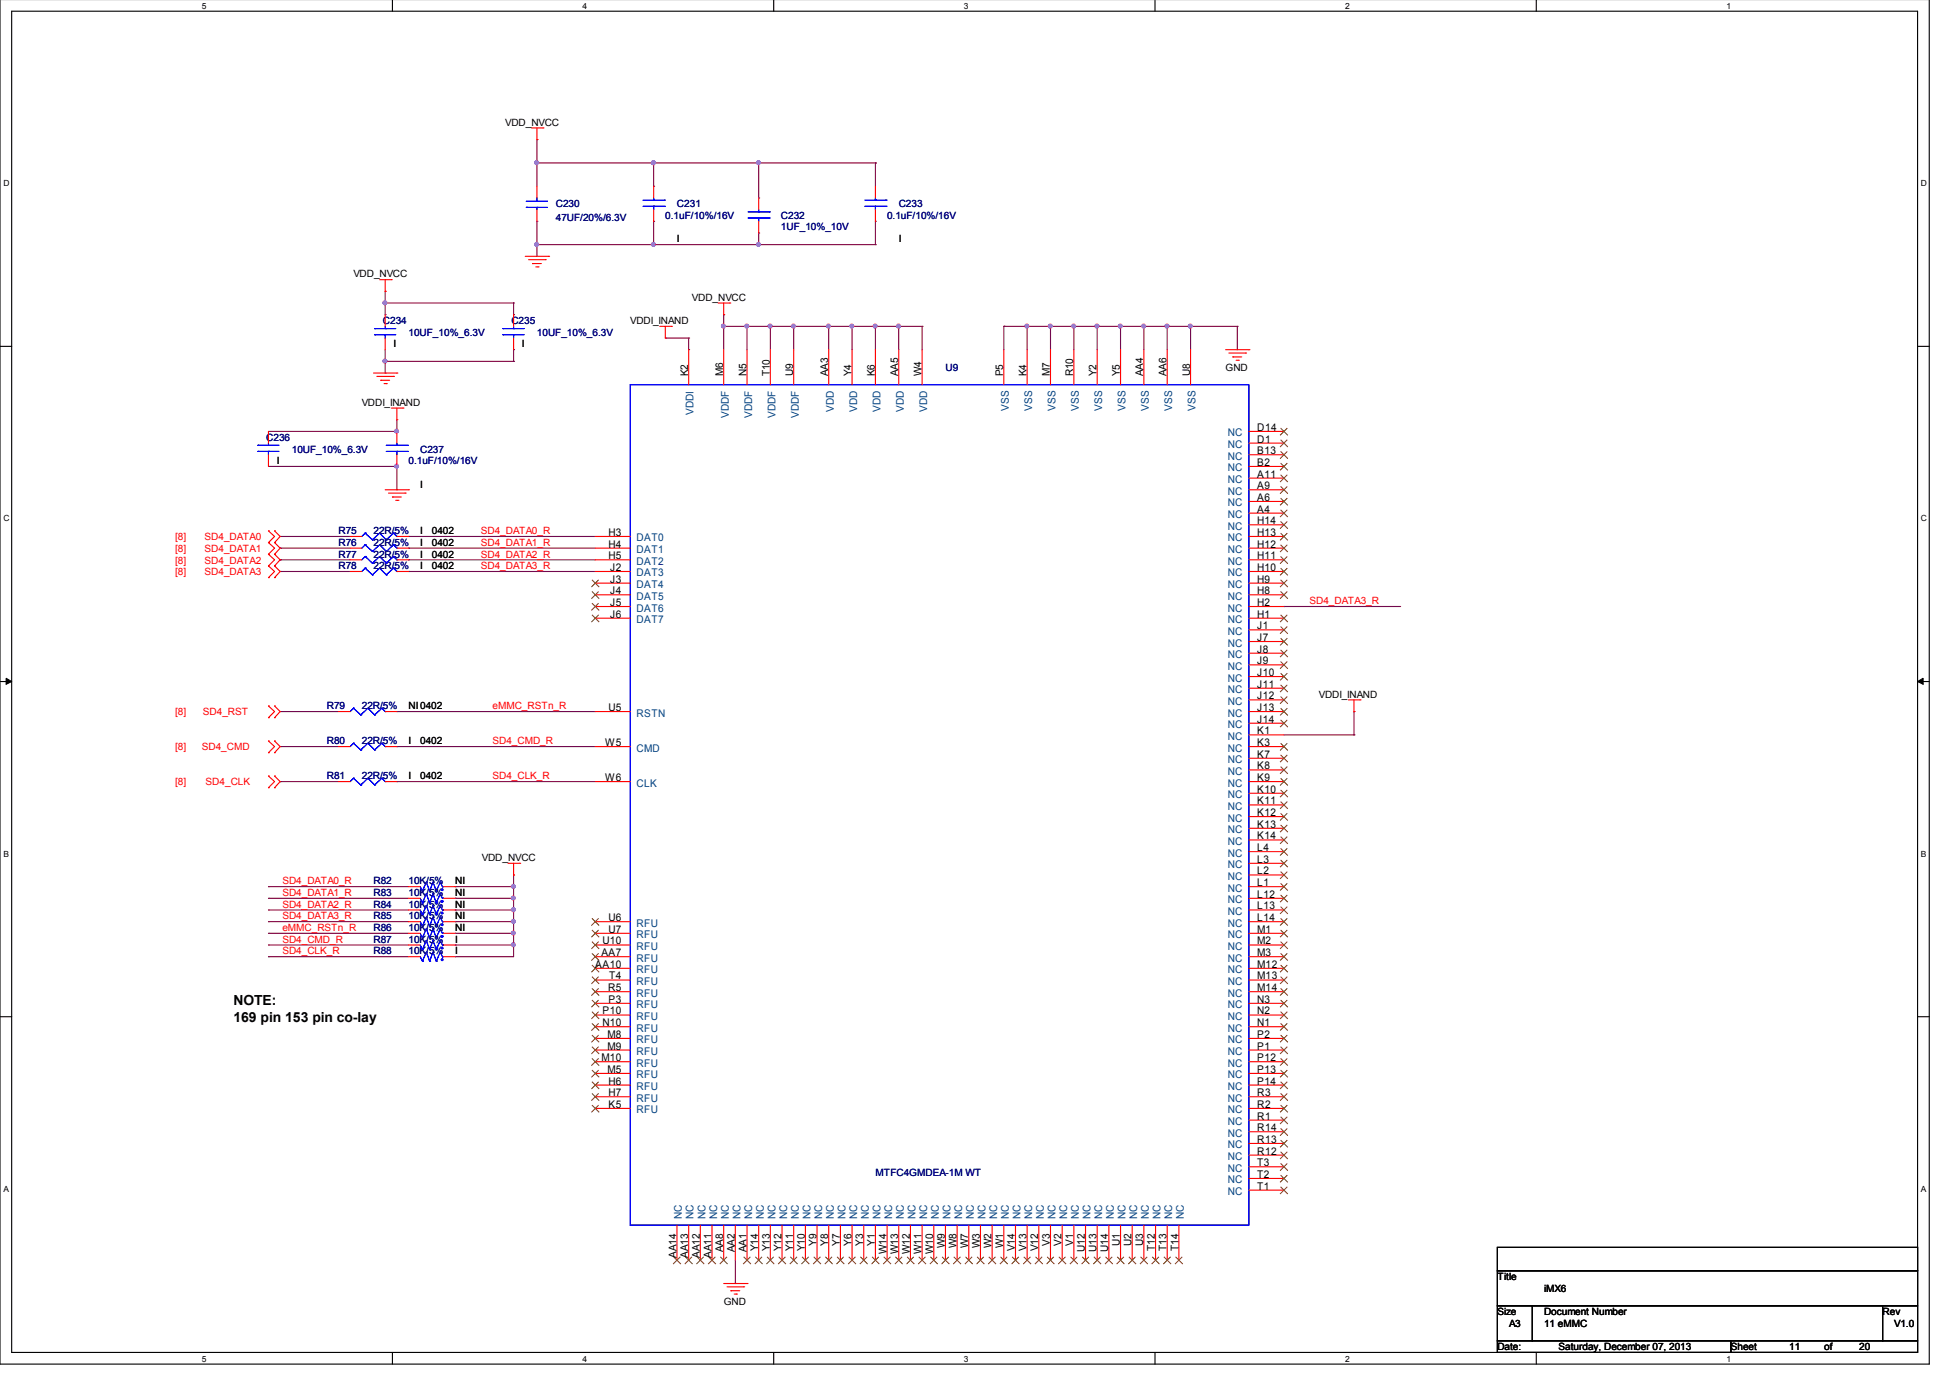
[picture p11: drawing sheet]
<svg xmlns="http://www.w3.org/2000/svg" width="297mm" height="210mm" viewBox="0 0 297 210" stroke-linecap="round" stroke-linejoin="round" font-family="sans-serif">
<path d="M0 -.1v207.9h293.9v-207.9M1.8 1.7h290.3v204.3h-290.3z" fill="none" stroke="#000" stroke-width=".17"/>
<g fill="#fff">
<path d="M30.7 .2h.6v1.3h-.6z"/>
<path d="M30.7 206.3h.6v1.3h-.6z"/>
</g>
<path d="M59.8 -.1v1.8M59.8 206v1.8" fill="none" stroke="#000" stroke-width=".17"/>
<g fill="#fff">
<path d="M88.7 .2h.6v1.3h-.6z"/>
<path d="M88.7 206.3h.6v1.3h-.6z"/>
</g>
<path d="M117.9 -.1v1.8M117.9 206v1.8" fill="none" stroke="#000" stroke-width=".17"/>
<g fill="#fff">
<path d="M146.8 .2h.6v1.3h-.6z"/>
<path d="M146.8 206.3h.6v1.3h-.6z"/>
</g>
<path d="M175.9 -.1v1.8M175.9 206v1.8" fill="none" stroke="#000" stroke-width=".17"/>
<g fill="#fff">
<path d="M204.9 .2h.6v1.3h-.6z"/>
<path d="M204.9 206.3h.6v1.3h-.6z"/>
</g>
<path d="M234 -.1v1.8M234 206v1.8" fill="none" stroke="#000" stroke-width=".17"/>
<g fill="#fff">
<path d="M263 .2h.6v1.3h-.6z"/>
<path d="M263 206.3h.6v1.3h-.6z"/>
<path d="M.5 27.2h.9v1.3h-.9z"/>
<path d="M292.6 27.2h.9v1.3h-.9z"/>
<path d="M.5 78.2h.9v1.4h-.9z"/>
<path d="M292.6 78.2h.9v1.4h-.9z"/>
</g>
<path d="M0 52.8h1.8M292.1 52.8h1.8" fill="none" stroke="#000" stroke-width=".17"/>
<g fill="#fff">
<path d="M.5 129.3h.8v1.4h-.8z"/>
<path d="M292.6 129.3h.8v1.4h-.8z"/>
</g>
<path d="M0 103.8h1.8M292.1 103.8h1.8" fill="none" stroke="#000" stroke-width=".17"/>
<path d="M.9 103.3l.9 .5-.9 .4zM292.1 103.8l.8-.5v.9z" fill="#000" stroke="#000" stroke-width=".15"/>
<g fill="#fff">
<path d="M.5 180.4h.7v1.3h-.7z"/>
<path d="M292.6 180.4h.7v1.3h-.7z"/>
</g>
<path d="M0 154.9h1.8M292.1 154.9h1.8M228.1 190h64v3.6h-64zM228.1 193.6h64v5.3h-64zM228.1 198.9h5.3v5.3h-5.3zM233.4 198.9h53.4v5.3h-53.4zM286.8 198.9h5.3v5.3h-5.3zM228.1 204.2h35.6v1.8h-35.6zM263.7 204.2h28.4v1.8h-28.4z" fill="none" stroke="#000" stroke-width=".17"/>
<g fill="none" stroke="#800040" stroke-width=".17">
<path d="M81.8 24.8h.1M81.8 37.3h.1M81.8 33.7h.1M81.8 21.3h.1M81.8 24.8h51.5M81.8 37.3h51.5M81.8 21.3v7.1M81.8 33.7v5.3M99.6 28.4h.1M99.6 33.7h.1M99.6 24.8v3.6M99.6 33.7v3.6"/>
<path d="M115.6 24.8h.1M115.6 30.2h.1M115.6 37.3h.1M115.6 35.5h.1M115.6 24.8v5.4M115.6 35.5v1.8M133.3 24.8h.1M133.3 37.3h.1M133.3 33.7h.1M133.3 24.8v3.6M133.3 33.7v3.6M58.7 44.4h.1"/>
<path d="M58.7 47.9h.1M58.7 55h.1M58.7 56.8h.1M58.7 44.4v3.5M58.7 53.3v3.5M58.7 46.2h19.5M58.7 55h19.5M78.2 46.2h.1M78.2 47.9h.1M78.2 55h.1M78.2 53.3h.1M78.2 46.2v1.7"/>
<path d="M78.2 53.3v1.7M101.3 51.5h3.6M104.9 51.5h.1M104.9 53.3h.1M104.9 51.5v1.8M110.2 47.9h.1M110.2 49.7h.1M110.2 47.9v5.4M110.2 49.7h30.3M113.8 49.7h.1M113.8 49.7v3.6M117.3 49.7h.1"/>
<path d="M117.3 49.7v3.6M120.9 49.7h.1M120.9 49.7v3.6M126.2 49.7h.1M126.2 49.7v3.6M129.8 49.7h.1M129.8 49.7v3.6M133.3 49.7h.1M133.3 49.7v3.6M136.9 49.7h.1M136.9 49.7v3.6M140.5 49.7h.1"/>
<path d="M140.5 49.7v3.6M152.9 49.7h.1M152.9 49.7h35.6M152.9 49.7v3.6M156.5 49.7h.1M156.5 49.7v3.6M160 49.7h.1M160 49.7v3.6M163.6 49.7h.1M163.6 49.7v3.6M167.1 49.7h.1M167.1 49.7v3.6"/>
<path d="M170.7 49.7h.1M170.7 49.7v3.6M174.2 49.7h.1M174.2 49.7v3.6M177.8 49.7h.1M177.8 49.7v3.6M181.4 49.7h.1M181.4 49.7v3.6M188.5 49.7h.1M188.5 49.7v3.6M40.9 65.7h19.6M40.9 71h19.6"/>
<path d="M60.5 65.7h.1M60.5 74.6h.1M60.5 71h.1M60.5 63.9v1.8M60.5 71v3.6M42.7 81.7h.1M42.7 83.5h.1M42.7 85.3h.1M42.7 87.1h.1M42.7 81.7h10.6M42.7 83.5h10.6M42.7 85.3h10.6"/>
<path d="M42.7 87.1h10.6M62.2 81.7h.1M62.2 83.5h.1M62.2 85.3h.1M62.2 87.1h.1M62.2 81.7h28.5M62.2 83.5h28.5M62.2 85.3h28.5M62.2 87.1h28.5M195.6 92.4h.1M195.6 92.4h17.8M42.7 113.7h.1"/>
<path d="M42.7 119.1h.1M42.7 108.4h.1M42.7 113.7h8.9M42.7 119.1h8.9M42.7 108.4h8.9M60.5 113.7h.1M60.5 119.1h.1M60.5 108.4h.1M60.5 113.7h30.2M60.5 119.1h30.2M60.5 108.4h30.2M195.6 111.9h10.6"/>
<path d="M206.2 111.9h.1M206.2 108.4h.1M206.2 108.4v3.5M40.9 135.1h.1M40.9 136.8h.1M40.9 138.6h.1M40.9 135.1h21.3M40.9 136.8h21.3M40.9 138.6h21.3M69.3 135.1h.1M69.3 136.8h.1M69.3 138.6h.1"/>
<path d="M69.3 135.1h8.9M69.3 136.8h8.9M69.3 138.6h8.9M78.2 135.1h.1M78.2 136.8h.1M78.2 138.6h.1M78.2 133.3h.1M78.2 133.3v12.4h-8.9M40.9 143.9h.1M40.9 145.7h.1M40.9 140.4h.1M40.9 142.2h.1"/>
<path d="M40.9 142.2h21.3M40.9 143.9h21.3M40.9 145.7h21.3M40.9 140.4h21.3M69.3 142.2h.1M69.3 143.9h.1M69.3 145.7h.1M69.3 140.4h.1M69.3 142.2h8.9M69.3 143.9h8.9M69.3 140.4h8.9M78.2 140.4h.1"/>
<path d="M78.2 143.9h.1M78.2 142.2h.1M112 195.5h.1M112 192v3.5"/>
</g>
<g fill="#f0f" stroke="#f0f" stroke-width=".17">
<circle cx="110.2" cy="49.7" r=".3"/>
<circle cx="113.8" cy="49.7" r=".3"/>
<circle cx="117.3" cy="49.7" r=".3"/>
<circle cx="120.9" cy="49.7" r=".3"/>
<circle cx="126.2" cy="49.7" r=".3"/>
<circle cx="133.3" cy="49.7" r=".3"/>
<circle cx="136.9" cy="49.7" r=".3"/>
<circle cx="156.4" cy="49.7" r=".3"/>
<circle cx="160" cy="49.7" r=".3"/>
<circle cx="163.5" cy="49.7" r=".3"/>
<circle cx="167.1" cy="49.7" r=".3"/>
<circle cx="170.6" cy="49.7" r=".3"/>
<circle cx="174.2" cy="49.7" r=".3"/>
<circle cx="181.3" cy="49.7" r=".3"/>
<circle cx="177.8" cy="49.7" r=".3"/>
<circle cx="129.8" cy="49.7" r=".3"/>
<circle cx="99.5" cy="24.8" r=".3"/>
<circle cx="99.5" cy="37.2" r=".3"/>
<circle cx="81.7" cy="37.2" r=".3"/>
<circle cx="81.7" cy="24.8" r=".3"/>
<circle cx="115.5" cy="24.8" r=".3"/>
<circle cx="115.5" cy="37.2" r=".3"/>
<circle cx="58.6" cy="46.1" r=".3"/>
<circle cx="58.6" cy="55" r=".3"/>
<circle cx="60.4" cy="65.7" r=".3"/>
<circle cx="60.4" cy="71" r=".3"/>
<circle cx="78.2" cy="142.1" r=".3"/>
<circle cx="78.2" cy="143.9" r=".3"/>
<circle cx="78.2" cy="135" r=".3"/>
<circle cx="78.2" cy="136.8" r=".3"/>
<circle cx="78.2" cy="140.3" r=".3"/>
<circle cx="78.2" cy="138.6" r=".3"/>
</g>
<g fill="none" stroke="#f00" stroke-width=".17">
<path d="M80.9 19.5h1.8M81.8 19.5v1.8M82.7 19.5h.1M80 39h3.6M80.5 39.6h2.6M81.8 21.3h.1M81.8 28.4v1.8M81.8 31.9v1.8M83.1 39.6h.1M83.6 39h.1M99.6 28.4v1.8M99.6 31.9v1.8"/>
<path d="M115.6 30.2v1.7M115.6 33.7v1.8M133.3 28.4v1.8M133.3 31.9v1.8M56.9 56.8h3.6M57.4 57.3h2.5M57.8 42.6h1.8M58 57.9h.1M58 57.9h1.4M58.5 58.4h.3M58.7 44.4h.1M58.7 42.6v1.8"/>
<path d="M58.7 47.9v1.8M58.7 51.5v1.8M58.8 58.4h.1M59.6 42.6h.1M59.9 57.3h.1M60.5 56.8h.1M78.2 47.9v1.8M78.2 51.5v1.8M81.1 40.1h.1M81.1 40.1h1.4M81.6 40.7h.4M82 40.7h.1"/>
<path d="M100.5 49.7h1.8M101.3 51.5h.1M101.3 49.7v1.8M102.3 49.7h.1M104.9 53.3v5.3M109.4 46.2h1.8M110.2 47.9h.1M110.2 46.2v1.7M110.2 53.3v5.3M111.2 46.2h.1M113.8 53.3v5.3M117.3 53.3v5.3"/>
<path d="M120.9 53.3v5.3M126.2 53.3v5.3M129.8 53.3v5.3M133.3 53.3v5.3M136.9 53.3v5.3M140.5 53.3v5.3M152.9 53.3v5.3M156.5 53.3v5.3M160 53.3v5.3M163.6 53.3v5.3M167.1 53.3v5.3M170.7 53.3v5.3"/>
<path d="M174.2 53.3v5.3M177.8 53.3v5.3M181.4 53.3v5.3M186.7 53.3h3.5M187.2 53.8h2.5M187.8 54.4h.1M187.8 54.4h1.3M188.3 54.9h.3M188.6 54.9h.1M189.7 53.8h.1M190.2 53.3h.1M40.9 65.7v1.8"/>
<path d="M40.9 69.3v1.7M58.7 74.6h3.5M59.2 75.1h2.5M59.6 62.2h1.8M59.8 75.7h.1M59.8 75.7h1.3M60.3 76.2h.3M60.5 63.9h.1M60.5 62.2v1.7M60.5 65.7v1.8M60.5 69.3v1.7M60.6 76.2h.1"/>
<path d="M61.4 62.2h.1M61.7 75.1h.1M62.2 74.6h.1M190.2 74.6h5.4M190.2 78.2h5.4M190.2 76.4h5.4M190.2 72.8h5.4M190.2 71h5.4M190.2 69.3h5.4M190.2 67.5h5.4M190.2 65.7h5.4M190.2 79.9h5.4"/>
<path d="M40.9 82.6h.1M40.9 80.9h.1M40.9 84.4h.1M40.9 86.2h.1M40.9 88h.1M40.9 80.9l.9 .8-.9 .9M40.9 82.6l.9 .9-.9 .9M40.9 84.4l.9 .9-.9 .9M40.9 86.2l.9 .9-.9 .9M41.8 80.9h.1M41.8 82.6h.1M41.8 84.4h.1"/>
<path d="M41.8 86.2h.1M41.8 88h.1M41.8 80.9l.9 .8-.9 .9M41.8 82.6l.9 .9-.9 .9M41.8 84.4l.9 .9-.9 .9M41.8 86.2l.9 .9-.9 .9M53.3 87.1h1.8M53.3 81.7h1.8M53.3 83.5h1.8M53.3 85.3h1.8M60.5 87.1h1.7M60.5 81.7h1.7"/>
<path d="M60.5 83.5h1.7M60.5 85.3h1.7M90.7 87.1h5.3M90.7 81.7h5.3M90.7 94.2h5.3M90.7 92.4h5.3M90.7 83.5h5.3M90.7 85.3h5.3M90.7 90.6h5.3M90.7 88.8h5.3M190.2 87.1h5.4M190.2 81.7h5.4"/>
<path d="M190.2 94.2h5.4M190.2 92.4h5.4M190.2 83.5h5.4M190.2 85.3h5.4M190.2 90.6h5.4M190.2 88.8h5.4M190.2 95.9h5.4M190.2 97.7h5.4M190.2 99.5h5.4M40.9 120h.1M40.9 118.2h.1M40.9 114.7h.1"/>
<path d="M40.9 112.9h.1M40.9 109.3h.1M40.9 107.5h.1M40.9 118.2l.9 .9-.9 .9M40.9 112.9l.9 .8-.9 1M40.9 107.5l.9 .9-.9 .9M41.8 118.2h.1M41.8 120h.1M41.8 112.9h.1M41.8 114.7h.1M41.8 107.5h.1M41.8 109.3h.1"/>
<path d="M41.8 118.2l.9 .9-.9 .9M41.8 112.9l.9 .8-.9 1M41.8 107.5l.9 .9-.9 .9M51.6 119.1h1.7M51.6 108.4h1.7M51.6 113.7h1.7M58.7 119.1h1.8M58.7 108.4h1.8M58.7 113.7h1.8M90.7 119.1h5.3M90.7 108.4h5.3M90.7 113.7h5.3"/>
<path d="M190.2 106.6h5.4M190.2 119.1h5.4M190.2 101.3h5.4M190.2 103.1h5.4M190.2 104.8h5.4M190.2 108.4h5.4M190.2 110.2h5.4M190.2 111.9h5.4M190.2 113.7h5.4M190.2 115.5h5.4M190.2 117.3h5.4M205.4 106.6h1.8"/>
<path d="M206.2 108.4h.1M206.2 106.6v1.8M207.2 106.6h.1M62.2 135.1h1.8M62.2 136.8h1.8M62.2 138.6h1.8M67.6 135.1h1.7M67.6 136.8h1.7M67.6 138.6h1.7M77.4 131.5h1.8M78.2 133.3h.1M78.2 131.5v1.8"/>
<path d="M79.2 131.5h.1M190.2 131.5h5.4M190.2 120.8h5.4M190.2 122.6h5.4M190.2 124.4h5.4M190.2 126.2h5.4M190.2 127.9h5.4M190.2 135.1h5.4M190.2 133.3h5.4M190.2 129.7h5.4M190.2 136.8h5.4M190.2 138.6h5.4"/>
<path d="M62.2 140.4h1.8M62.2 145.7h1.8M62.2 142.2h1.8M62.2 143.9h1.8M67.6 140.4h1.7M67.6 145.7h1.7M67.6 142.2h1.7M67.6 143.9h1.7M90.7 140.4h5.3M90.7 145.7h5.3M90.7 142.2h5.3M90.7 143.9h5.3"/>
<path d="M90.7 147.5h5.3M90.7 149.3h5.3M90.7 151.1h5.3M90.7 158.2h5.3M90.7 159.9h5.3M90.7 156.4h5.3M90.7 154.6h5.3M90.7 152.8h5.3M190.2 140.4h5.4M190.2 145.7h5.4M190.2 142.2h5.4M190.2 143.9h5.4"/>
<path d="M190.2 147.5h5.4M190.2 149.3h5.4M190.2 151.1h5.4M190.2 158.2h5.4M190.2 159.9h5.4M190.2 156.4h5.4M190.2 154.6h5.4M190.2 152.8h5.4M90.7 165.3h5.3M90.7 167.1h5.3M90.7 168.8h5.3M90.7 163.5h5.3"/>
<path d="M90.7 161.7h5.3M190.2 165.3h5.4M190.2 167.1h5.4M190.2 168.8h5.4M190.2 163.5h5.4M190.2 161.7h5.4M190.2 170.6h5.4M190.2 176h5.4M190.2 174.2h5.4M190.2 172.4h5.4M190.2 179.5h5.4M190.2 177.7h5.4"/>
<path d="M103.1 186.6v5.4M104.9 186.6v5.4M106.7 186.6v5.4M108.5 186.6v5.4M110.2 195.5h3.6M110.2 186.6v5.4M110.7 196h2.6M111.3 196.6h.1M111.3 196.6h1.4M111.8 197.1h.4M112 186.6v5.4M112.2 197.1h.1"/>
<path d="M113.3 196h.1M113.8 195.5h.1M113.8 186.6v5.4M115.6 186.6v5.4M117.3 186.6v5.4M119.1 186.6v5.4M120.9 186.6v5.4M122.7 186.6v5.4M124.5 186.6v5.4M126.2 186.6v5.4M128 186.6v5.4M129.8 186.6v5.4"/>
<path d="M131.6 186.6v5.4M133.3 186.6v5.4M135.1 186.6v5.4M136.9 186.6v5.4M138.7 186.6v5.4M140.5 186.6v5.4M142.2 186.6v5.4M144 186.6v5.4M145.8 186.6v5.4M147.6 186.6v5.4M149.4 186.6v5.4M151.1 186.6v5.4"/>
<path d="M152.9 186.6v5.4M154.7 186.6v5.4M156.5 186.6v5.4M158.2 186.6v5.4M160 186.6v5.4M161.8 186.6v5.4M163.6 186.6v5.4M165.4 186.6v5.4M167.1 186.6v5.4M168.9 186.6v5.4M170.7 186.6v5.4M172.5 186.6v5.4"/>
<path d="M174.2 186.6v5.4M176 186.6v5.4M177.8 186.6v5.4M179.6 186.6v5.4M190.2 181.3h5.4"/>
</g>
<g fill="none" stroke="#00f" stroke-width=".17">
<path d="M80.2 30.7h.1M80.2 31.6h.1M80.2 30.7h3.2M80.2 31.6h3.2M81.8 31.6h.1M81.8 30.7h.1M81.8 30.2v.5M81.8 31.6v.3M98 31.4h3.2M98 30.5h3.2M99.6 30.5h.1M99.6 31.4h.1"/>
<path d="M99.6 30.2v.3M99.6 31.4v.5M101.2 31.4h.1M101.2 30.5h.1M114 33.2h3.2M114 32.3h3.2M115.6 32.3h.1M115.6 33.2h.1M115.6 31.9v.4M115.6 33.2v.5M117.2 33.2h.1M117.2 32.3h.1"/>
<path d="M131.7 31.4h3.3M131.7 30.5h3.3M133.3 30.5h.1M133.3 31.4h.1M133.3 30.2v.3M133.3 31.4v.5M135 31.4h.1M135 30.5h.1M57.1 51h.1M57.1 50.1h.1M57.1 51h3.2M57.1 50.1h3.2"/>
<path d="M58.7 50.1h.1M58.7 51h.1M58.7 49.7v.4M58.7 51v.5M76.6 51h.1M76.6 50.1h.1M76.6 51h3.2M76.6 50.1h3.2M78.2 50.1h.1M78.2 51h.1M78.2 49.7v.4M78.2 51v.5"/>
<path d="M96 58.6h94.2v128h-94.2zM39.3 68.8h.1M39.3 67.8h.1M39.3 68.8h3.2M39.3 67.8h3.2M40.9 67.8h.1M40.9 68.8h.1M40.9 67.5v.3M40.9 68.8v.5M58.8 68.8h3.3M58.8 67.8h3.3M60.5 67.8h.1"/>
<path d="M60.5 68.8h.1M60.5 67.5v.3M60.5 68.8v.5M62.1 68.8h.1M62.1 67.8h.1M55.6 86.5h.1M55.6 81.2h.1M55.6 83h.1M55.6 84.8h.1M55.6 86.5l-.5 .6M55.6 86.5l1.1 1.1M55.6 81.2l-.5 .5"/>
<path d="M55.6 81.2l1.1 1M55.6 83l-.5 .5M55.6 83l1.1 1M55.6 84.8l-.5 .5M55.6 84.8l1.1 1M56.7 87.6h.1M56.7 82.2h.1M56.7 84h.1M56.7 85.8h.1M57.8 86.5h.1M57.8 81.2h.1M57.8 83h.1"/>
<path d="M57.8 84.8h.1M57.8 86.5l-1.1 1.1M57.8 86.5l1 1.1M57.8 81.2l-1.1 1M57.8 81.2l1 1M57.8 83l-1.1 1M57.8 83l1 1M57.8 84.8l-1.1 1M57.8 84.8l1 1M58.8 87.6h.1M58.8 82.2h.1M58.8 84h.1"/>
<path d="M58.8 85.8h.1M59.9 86.5h.1M59.9 81.2h.1M59.9 83h.1M59.9 84.8h.1M59.9 86.5l-1.1 1.1M59.9 86.5l.6 .6M59.9 81.2l-1.1 1M59.9 81.2l.6 .5M59.9 83l-1.1 1M59.9 83l.6 .5M59.9 84.8l-1.1 1"/>
<path d="M59.9 84.8l.6 .5M60.5 87.1h.1M60.5 81.7h.1M60.5 83.5h.1M60.5 85.3h.1M53.8 118.5h.1M53.8 113.2h.1M53.8 107.9h.1M53.8 118.5l-.5 .6M53.8 118.5l1.1 1.1M53.8 113.2l-.5 .5M53.8 113.2l1.1 1"/>
<path d="M53.8 107.9l-.5 .5M53.8 107.9l1.1 1M54.9 119.6h.1M54.9 114.2h.1M54.9 108.9h.1M56 118.5h.1M56 113.2h.1M56 107.9h.1M56 118.5l-1.1 1.1M56 118.5l1.1 1.1M56 113.2l-1.1 1M56 113.2l1.1 1"/>
<path d="M56 107.9l-1.1 1M56 107.9l1.1 1M57.1 119.6h.1M57.1 114.2h.1M57.1 108.9h.1M58.2 118.5h.1M58.2 113.2h.1M58.2 107.9h.1M58.2 118.5l-1.1 1.1M58.2 118.5l.5 .6M58.2 113.2l-1.1 1M58.2 113.2l.5 .5"/>
<path d="M58.2 107.9l-1.1 1M58.2 107.9l.5 .5M58.7 119.1h.1M58.7 113.7h.1M58.7 108.4h.1M64 135.1l.3 .6M64 138.6l.3 .7M64 136.8l.3 .7M64.3 135.7h.1M64.3 139.3h.1M64.3 137.5h.1M64.9 139.7h.1"/>
<path d="M64.9 134.4h.1M64.9 137.9h.1M64.9 136.2h.1M64.9 139.7l-.6 1.4M64.9 139.7l.5 1.4M64.9 134.4l-.6 1.3M64.9 134.4l.5 1.3M64.9 137.9l-.6 1.4M64.9 137.9l.5 1.4M64.9 136.2l-.6 1.3M64.9 136.2l.5 1.3M65.4 135.7h.1"/>
<path d="M65.4 139.3h.1M65.4 137.5h.1M66 139.7h.1M66 134.4h.1M66 137.9h.1M66 136.2h.1M66 139.7l-.6 1.4M66 139.7l.5 1.4M66 134.4l-.6 1.3M66 134.4l.5 1.3M66 137.9l-.6 1.4M66 137.9l.5 1.4"/>
<path d="M66 136.2l-.6 1.3M66 136.2l.5 1.3M66.5 135.7h.1M66.5 139.3h.1M66.5 137.5h.1M67.1 139.7h.1M67.1 134.4h.1M67.1 137.9h.1M67.1 136.2h.1M67.1 139.7l-.6 1.4M67.1 139.7l.3 .7M67.1 134.4l-.6 1.3"/>
<path d="M67.1 134.4l.3 .7M67.1 137.9l-.6 1.4M67.1 137.9l.3 .7M67.1 136.2l-.6 1.3M67.1 136.2l.3 .6M67.4 135.1h.1M67.4 138.6h.1M67.4 136.8h.1M67.4 135.1h.2M67.4 138.6h.2M67.4 136.8h.2M64 140.4l.3 .7"/>
<path d="M64 145.7l.3 .7M64 142.2l.3 .6M64 143.9l.3 .7M64.3 141.1h.1M64.3 146.4h.1M64.3 142.8h.1M64.3 144.6h.1M64.9 145h.1M64.9 141.5h.1M64.9 143.3h.1M64.9 145l-.6 1.4M64.9 145l.5 1.4"/>
<path d="M64.9 141.5l-.6 1.3M64.9 141.5l.5 1.3M64.9 143.3l-.6 1.3M64.9 143.3l.5 1.3M65.4 141.1h.1M65.4 146.4h.1M65.4 142.8h.1M65.4 144.6h.1M66 145h.1M66 141.5h.1M66 143.3h.1M66 145l-.6 1.4"/>
<path d="M66 145l.5 1.4M66 141.5l-.6 1.3M66 141.5l.5 1.3M66 143.3l-.6 1.3M66 143.3l.5 1.3M66.5 141.1h.1M66.5 146.4h.1M66.5 142.8h.1M66.5 144.6h.1M67.1 145h.1M67.1 141.5h.1M67.1 143.3h.1"/>
<path d="M67.1 145l-.6 1.4M67.1 145l.3 .7M67.1 141.5l-.6 1.3M67.1 141.5l.3 .7M67.1 143.3l-.6 1.3M67.1 143.3l.3 .6M67.4 140.4h.1M67.4 145.7h.1M67.4 142.2h.1M67.4 143.9h.1M67.4 140.4h.2M67.4 145.7h.2"/>
<path d="M67.4 142.2h.2M67.4 143.9h.2"/>
</g>
<g fill="#00f" stroke="#00f" stroke-width=".17">
<circle cx="67.4" cy="140.9" r=".13"/>
<circle cx="67.4" cy="146.2" r=".13"/>
<circle cx="67.4" cy="142.6" r=".13"/>
<circle cx="67.4" cy="135.5" r=".13"/>
<circle cx="67.4" cy="139.1" r=".13"/>
<circle cx="67.4" cy="144.4" r=".13"/>
<circle cx="67.4" cy="137.3" r=".13"/>
</g>
<g fill="none" stroke="#804000" stroke-width=".15">
<path d="M195.1 77.7l1.1 1.1M195.1 75.9l1.1 1.1M195.1 74.1l1.1 1.1M195.1 72.3l1.1 1.1M195.1 70.5l1.1 1.1M195.1 68.8l1.1 1.1M195.1 67l1.1 1.1M195.1 65.2l1.1 1.1M195.1 79.4l1.1 1.1M196.1 77.7l-1.1 1.1M196.1 75.9l-1.1 1.1M196.1 74.1l-1.1 1.1"/>
<path d="M196.1 72.3l-1.1 1.1M196.1 70.5l-1.1 1.1M196.1 68.8l-1.1 1.1M196.1 67l-1.1 1.1M196.1 65.2l-1.1 1.1M196.1 79.4l-1.1 1.1M90.2 88.3l1.1 1.1M90.2 90.1l1.1 1.1M90.2 91.9l1.1 1.1M90.2 93.7l1.1 1.1M91.2 88.3l-1.1 1.1M91.2 90.1l-1.1 1.1"/>
<path d="M91.2 91.9l-1.1 1.1M91.2 93.7l-1.1 1.1M195.1 93.7l1.1 1.1M195.1 90.1l1.1 1.1M195.1 88.3l1.1 1.1M195.1 86.5l1.1 1.1M195.1 84.8l1.1 1.1M195.1 83l1.1 1.1M195.1 81.2l1.1 1.1M195.1 95.4l1.1 1.1M195.1 97.2l1.1 1.1M195.1 99l1.1 1.1"/>
<path d="M196.1 93.7l-1.1 1.1M196.1 90.1l-1.1 1.1M196.1 88.3l-1.1 1.1M196.1 86.5l-1.1 1.1M196.1 84.8l-1.1 1.1M196.1 83l-1.1 1.1M196.1 81.2l-1.1 1.1M196.1 95.4l-1.1 1.1M196.1 97.2l-1.1 1.1M196.1 99l-1.1 1.1M195.1 100.8l1.1 1.1M195.1 102.5l1.1 1.1"/>
<path d="M195.1 104.3l1.1 1.1M195.1 106.1l1.1 1.1M195.1 107.9l1.1 1.1M195.1 109.7l1.1 1.1M195.1 113.2l1.1 1.1M195.1 115l1.1 1.1M195.1 116.8l1.1 1.1M195.1 118.5l1.1 1.1M196.1 100.8l-1.1 1.1M196.1 102.5l-1.1 1.1M196.1 104.3l-1.1 1.1M196.1 106.1l-1.1 1.1"/>
<path d="M196.1 107.9l-1.1 1.1M196.1 109.7l-1.1 1.1M196.1 113.2l-1.1 1.1M196.1 115l-1.1 1.1M196.1 116.8l-1.1 1.1M196.1 118.5l-1.1 1.1M90.2 139.9l1.1 1.1M91.2 139.9l-1.1 1.1M195.1 120.3l1.1 1.1M195.1 122.1l1.1 1.1M195.1 123.9l1.1 1.1M195.1 125.7l1.1 1.1"/>
<path d="M195.1 127.4l1.1 1.1M195.1 134.5l1.1 1.2M195.1 132.8l1.1 1.1M195.1 131l1.1 1.1M195.1 129.2l1.1 1.1M195.1 136.3l1.1 1.1M195.1 138.1l1.1 1.1M195.1 139.9l1.1 1.1M196.1 120.3l-1.1 1.1M196.1 122.1l-1.1 1.1M196.1 123.9l-1.1 1.1M196.1 125.7l-1.1 1.1"/>
<path d="M196.1 127.4l-1.1 1.1M196.1 134.5l-1.1 1.2M196.1 132.8l-1.1 1.1M196.1 131l-1.1 1.1M196.1 129.2l-1.1 1.1M196.1 136.3l-1.1 1.1M196.1 138.1l-1.1 1.1M196.1 139.9l-1.1 1.1M90.2 157.7l1.1 1.1M90.2 159.4l1.1 1.1M90.2 155.9l1.1 1.1M90.2 152.3l1.1 1.1"/>
<path d="M90.2 154.1l1.1 1.1M90.2 150.6l1.1 1.1M90.2 148.8l1.1 1.1M90.2 141.7l1.1 1.1M90.2 143.4l1.1 1.1M90.2 145.2l1.1 1.1M90.2 147l1.1 1.1M91.2 157.7l-1.1 1.1M91.2 159.4l-1.1 1.1M91.2 155.9l-1.1 1.1M91.2 152.3l-1.1 1.1M91.2 154.1l-1.1 1.1"/>
<path d="M91.2 150.6l-1.1 1.1M91.2 148.8l-1.1 1.1M91.2 141.7l-1.1 1.1M91.2 143.4l-1.1 1.1M91.2 145.2l-1.1 1.1M91.2 147l-1.1 1.1M195.1 141.7l1.1 1.1M195.1 143.4l1.1 1.1M195.1 145.2l1.1 1.1M195.1 147l1.1 1.1M195.1 148.8l1.1 1.1M195.1 150.6l1.1 1.1"/>
<path d="M195.1 155.9l1.1 1.1M195.1 154.1l1.1 1.1M195.1 152.3l1.1 1.1M195.1 159.4l1.1 1.1M195.1 157.7l1.1 1.1M196.1 141.7l-1.1 1.1M196.1 143.4l-1.1 1.1M196.1 145.2l-1.1 1.1M196.1 147l-1.1 1.1M196.1 148.8l-1.1 1.1M196.1 150.6l-1.1 1.1M196.1 155.9l-1.1 1.1"/>
<path d="M196.1 154.1l-1.1 1.1M196.1 152.3l-1.1 1.1M196.1 159.4l-1.1 1.1M196.1 157.7l-1.1 1.1M90.2 164.8l1.1 1.1M90.2 166.6l1.1 1.1M90.2 168.3l1.1 1.1M90.2 163l1.1 1.1M90.2 161.2l1.1 1.1M91.2 164.8l-1.1 1.1M91.2 166.6l-1.1 1.1M91.2 168.3l-1.1 1.1"/>
<path d="M91.2 163l-1.1 1.1M91.2 161.2l-1.1 1.1M195.1 161.2l1.1 1.1M195.1 163l1.1 1.1M195.1 164.8l1.1 1.1M195.1 170.1l1.1 1.1M195.1 168.3l1.1 1.1M195.1 166.6l1.1 1.1M195.1 175.4l1.1 1.1M195.1 173.7l1.1 1.1M195.1 171.9l1.1 1.1M195.1 179l1.1 1.1"/>
<path d="M195.1 177.2l1.1 1.1M196.1 161.2l-1.1 1.1M196.1 163l-1.1 1.1M196.1 164.8l-1.1 1.1M196.1 170.1l-1.1 1.1M196.1 168.3l-1.1 1.1M196.1 166.6l-1.1 1.1M196.1 175.4l-1.1 1.1M196.1 173.7l-1.1 1.1M196.1 171.9l-1.1 1.1M196.1 179l-1.1 1.1M196.1 177.2l-1.1 1.1"/>
<path d="M102.6 191.4l1.1 1.1M103.6 191.4l-1.1 1.1M104.4 191.4l1.1 1.1M105.4 191.4l-1.1 1.1M106.2 191.4l1.1 1.1M107.2 191.4l-1.1 1.1M107.9 191.4l1.2 1.1M109 191.4l-1.1 1.1M109.7 191.4l1.1 1.1M110.7 191.4l-1.1 1.1M113.3 191.4l1.1 1.1M114.3 191.4l-1.1 1.1"/>
<path d="M115.1 191.4l1.1 1.1M116.1 191.4l-1.1 1.1M116.8 191.4l1.1 1.1M117.9 191.4l-1.1 1.1M118.6 191.4l1.1 1.1M119.6 191.4l-1.1 1.1M120.4 191.4l1.1 1.1M121.4 191.4l-1.1 1.1M122.2 191.4l1.1 1.1M123.2 191.4l-1.1 1.1M124 191.4l1.1 1.1M125 191.4l-1.1 1.1"/>
<path d="M125.7 191.4l1.1 1.1M126.7 191.4l-1.1 1.1M127.5 191.4l1.1 1.1M128.5 191.4l-1.1 1.1M129.3 191.4l1.1 1.1M130.3 191.4l-1.1 1.1M131.1 191.4l1.1 1.1M132.1 191.4l-1.1 1.1M132.8 191.4l1.1 1.1M133.9 191.4l-1.1 1.1M134.6 191.4l1.1 1.1M135.6 191.4l-1.1 1.1"/>
<path d="M136.4 191.4l1.1 1.1M137.4 191.4l-1.1 1.1M138.2 191.4l1.1 1.1M139.2 191.4l-1.1 1.1M140 191.4l1.1 1.1M141 191.4l-1.1 1.1M141.7 191.4l1.1 1.1M142.7 191.4l-1.1 1.1M143.5 191.4l1.1 1.1M144.5 191.4l-1.1 1.1M145.3 191.4l1.1 1.1M146.3 191.4l-1.1 1.1"/>
<path d="M147.1 191.4l1.1 1.1M148.1 191.4l-1.1 1.1M148.8 191.4l1.1 1.1M149.9 191.4l-1.1 1.1M150.6 191.4l1.1 1.1M151.6 191.4l-1.1 1.1M152.4 191.4l1.1 1.1M153.4 191.4l-1.1 1.1M154.2 191.4l1.1 1.1M155.2 191.4l-1.1 1.1M156 191.4l1.1 1.1M157 191.4l-1.1 1.1"/>
<path d="M157.7 191.4l1.1 1.1M158.7 191.4l-1.1 1.1M159.5 191.4l1.1 1.1M160.5 191.4l-1.1 1.1M161.3 191.4l1.1 1.1M162.3 191.4l-1.1 1.1M163.1 191.4l1.1 1.1M164.1 191.4l-1.1 1.1M164.8 191.4l1.1 1.1M165.9 191.4l-1.1 1.1M166.6 191.4l1.1 1.1M167.6 191.4l-1.1 1.1"/>
<path d="M168.4 191.4l1.1 1.1M169.4 191.4l-1.1 1.1M170.2 191.4l1.1 1.1M171.2 191.4l-1.1 1.1M172 191.4l1.1 1.1M173 191.4l-1.1 1.1M173.7 191.4l1.1 1.1M174.8 191.4l-1.1 1.1M175.5 191.4l1.1 1.1M176.5 191.4l-1.1 1.1M177.3 191.4l1.1 1.1M178.3 191.4l-1.1 1.1"/>
<path d="M179.1 191.4l1.1 1.1M180.1 191.4l-1.1 1.1M195.1 180.8l1.1 1.1M196.1 180.8l-1.1 1.1"/>
</g>
<g font-size="2.1">
<text x="35.6" y="153.1">NOTE:</text>
<text x="35.6" y="155.7">169 pin 153 pin co-lay</text>
</g>
<g font-size="1.6">
<text x="104.8" y="57.3" transform="rotate(-90 104.8 57.3)">K2</text>
<text x="110.2" y="57.3" transform="rotate(-90 110.2 57.3)">M6</text>
<text x="113.7" y="57.3" transform="rotate(-90 113.7 57.3)">N5</text>
<text x="117.3" y="57.3" transform="rotate(-90 117.3 57.3)">T10</text>
<text x="120.8" y="57.3" transform="rotate(-90 120.8 57.3)">U9</text>
<text x="126.2" y="57.3" transform="rotate(-90 126.2 57.3)">AA3</text>
<text x="129.7" y="57.3" transform="rotate(-90 129.7 57.3)">Y4</text>
<text x="133.3" y="57.3" transform="rotate(-90 133.3 57.3)">K6</text>
<text x="136.8" y="57.3" transform="rotate(-90 136.8 57.3)">AA5</text>
<text x="140.4" y="57.3" transform="rotate(-90 140.4 57.3)">W4</text>
<text x="152.8" y="57.3" transform="rotate(-90 152.8 57.3)">P5</text>
<text x="156.4" y="57.3" transform="rotate(-90 156.4 57.3)">K4</text>
<text x="159.9" y="57.3" transform="rotate(-90 159.9 57.3)">M7</text>
<text x="163.5" y="57.3" transform="rotate(-90 163.5 57.3)">R10</text>
<text x="167" y="57.3" transform="rotate(-90 167 57.3)">Y2</text>
<text x="170.6" y="57.3" transform="rotate(-90 170.6 57.3)">Y5</text>
<text x="174.2" y="57.3" transform="rotate(-90 174.2 57.3)">AA4</text>
<text x="177.7" y="57.3" transform="rotate(-90 177.7 57.3)">AA6</text>
<text x="181.3" y="57.3" transform="rotate(-90 181.3 57.3)">U8</text>
<text x="191.5" y="65.6">D14</text>
<text x="191.5" y="71">B2</text>
<text x="191.5" y="69.2">B13</text>
<text x="191.5" y="67.4">D1</text>
<text x="191.5" y="76.3">A6</text>
<text x="191.5" y="74.5">A9</text>
<text x="191.5" y="72.7">A11</text>
<text x="92.7" y="81.6">H3</text>
<text x="92.7" y="83.4">H4</text>
<text x="191.5" y="78.1">A4</text>
<text x="191.5" y="83.4">H12</text>
<text x="191.5" y="81.6">H13</text>
<text x="191.5" y="79.9">H14</text>
<text x="92.7" y="85.2">H5</text>
<text x="93" y="87">J2</text>
<text x="93" y="88.7">J3</text>
<text x="191.5" y="88.7">H9</text>
<text x="191.5" y="87">H10</text>
<text x="191.5" y="85.2">H11</text>
<text x="93" y="90.5">J4</text>
<text x="93" y="92.3">J5</text>
<text x="93" y="94.1">J6</text>
<text x="191.5" y="94.1">H1</text>
<text x="191.5" y="92.3">H2</text>
<text x="191.5" y="90.5">H8</text>
<text x="191.5" y="95.9">J1</text>
<text x="191.5" y="97.6">J7</text>
<text x="191.5" y="99.4">J8</text>
<text x="191.5" y="101.2">J9</text>
<text x="191.5" y="103">J10</text>
<text x="191.5" y="104.7">J11</text>
<text x="191.5" y="106.5">J12</text>
<text x="92.2" y="113.6">W5</text>
<text x="92.7" y="108.3">U5</text>
<text x="191.5" y="108.3">J13</text>
<text x="191.5" y="110.1">J14</text>
<text x="191.5" y="111.9">K1</text>
<text x="191.5" y="113.6">K3</text>
<text x="92.2" y="119">W6</text>
<text x="191.5" y="115.4">K7</text>
<text x="191.5" y="117.2">K8</text>
<text x="191.5" y="119">K9</text>
<text x="191.5" y="120.7">K10</text>
<text x="191.5" y="122.5">K11</text>
<text x="191.5" y="124.3">K12</text>
<text x="191.5" y="126.1">K13</text>
<text x="191.5" y="127.9">K14</text>
<text x="191.5" y="131.4">L3</text>
<text x="191.5" y="129.6">L4</text>
<text x="191.5" y="135">L1</text>
<text x="191.5" y="133.2">L2</text>
<text x="191.5" y="136.8">L12</text>
<text x="91.8" y="143.9">U10</text>
<text x="92.7" y="140.3">U6</text>
<text x="92.7" y="142.1">U7</text>
<text x="191.5" y="138.5">L13</text>
<text x="191.5" y="140.3">L14</text>
<text x="191.5" y="142.1">M1</text>
<text x="191.5" y="143.9">M2</text>
<text x="90.7" y="147.4">AA10</text>
<text x="91.6" y="145.6">AA7</text>
<text x="92.8" y="149.2">T4</text>
<text x="191.5" y="145.6">M3</text>
<text x="191.5" y="147.4">M12</text>
<text x="191.5" y="149.2">M13</text>
<text x="91.8" y="154.5">P10</text>
<text x="92.6" y="151">R5</text>
<text x="92.7" y="152.8">P3</text>
<text x="191.5" y="151">M14</text>
<text x="191.5" y="154.5">N2</text>
<text x="191.5" y="152.8">N3</text>
<text x="91.6" y="161.6">M10</text>
<text x="91.8" y="156.3">N10</text>
<text x="92.5" y="158.1">M8</text>
<text x="92.5" y="159.9">M9</text>
<text x="191.5" y="156.3">N1</text>
<text x="191.5" y="159.9">P1</text>
<text x="191.5" y="158.1">P2</text>
<text x="191.5" y="161.6">P12</text>
<text x="92.5" y="163.4">M5</text>
<text x="92.7" y="165.2">H6</text>
<text x="92.7" y="167">H7</text>
<text x="191.5" y="163.4">P13</text>
<text x="191.5" y="165.2">P14</text>
<text x="191.5" y="167">R3</text>
<text x="92.7" y="168.8">K5</text>
<text x="191.5" y="170.5">R1</text>
<text x="191.5" y="168.8">R2</text>
<text x="191.5" y="172.3">R14</text>
<text x="191.5" y="175.9">R12</text>
<text x="191.5" y="174.1">R13</text>
<text x="191.5" y="179.4">T2</text>
<text x="191.5" y="177.6">T3</text>
<text x="191.5" y="181.2">T1</text>
<text x="103" y="191.6" transform="rotate(-90 103 191.6)">AA14</text>
<text x="104.8" y="191.6" transform="rotate(-90 104.8 191.6)">AA13</text>
<text x="106.6" y="191.6" transform="rotate(-90 106.6 191.6)">AA12</text>
<text x="108.4" y="191.6" transform="rotate(-90 108.4 191.6)">AA11</text>
<text x="110.2" y="190.8" transform="rotate(-90 110.2 190.8)">AA8</text>
<text x="111.9" y="190.8" transform="rotate(-90 111.9 190.8)">AA2</text>
<text x="113.7" y="190.8" transform="rotate(-90 113.7 190.8)">AA1</text>
<text x="115.5" y="190.6" transform="rotate(-90 115.5 190.6)">Y14</text>
<text x="117.3" y="190.6" transform="rotate(-90 117.3 190.6)">Y13</text>
<text x="119" y="190.6" transform="rotate(-90 119 190.6)">Y12</text>
<text x="120.8" y="190.6" transform="rotate(-90 120.8 190.6)">Y11</text>
<text x="122.6" y="190.6" transform="rotate(-90 122.6 190.6)">Y10</text>
<text x="124.4" y="189.8" transform="rotate(-90 124.4 189.8)">Y9</text>
<text x="126.2" y="189.8" transform="rotate(-90 126.2 189.8)">Y8</text>
<text x="127.9" y="189.8" transform="rotate(-90 127.9 189.8)">Y7</text>
<text x="129.7" y="189.8" transform="rotate(-90 129.7 189.8)">Y6</text>
<text x="131.5" y="189.8" transform="rotate(-90 131.5 189.8)">Y3</text>
<text x="133.3" y="189.8" transform="rotate(-90 133.3 189.8)">Y1</text>
<text x="135" y="191" transform="rotate(-90 135 191)">W14</text>
<text x="136.8" y="191" transform="rotate(-90 136.8 191)">W13</text>
<text x="138.6" y="191" transform="rotate(-90 138.6 191)">W12</text>
<text x="140.4" y="191" transform="rotate(-90 140.4 191)">W11</text>
<text x="142.2" y="191" transform="rotate(-90 142.2 191)">W10</text>
<text x="143.9" y="190.2" transform="rotate(-90 143.9 190.2)">W9</text>
<text x="145.7" y="190.2" transform="rotate(-90 145.7 190.2)">W8</text>
<text x="147.5" y="190.2" transform="rotate(-90 147.5 190.2)">W7</text>
<text x="149.3" y="190.2" transform="rotate(-90 149.3 190.2)">W3</text>
<text x="151" y="190.2" transform="rotate(-90 151 190.2)">W2</text>
<text x="152.8" y="190.2" transform="rotate(-90 152.8 190.2)">W1</text>
<text x="154.6" y="190.6" transform="rotate(-90 154.6 190.6)">V14</text>
<text x="156.4" y="190.6" transform="rotate(-90 156.4 190.6)">V13</text>
<text x="158.2" y="190.6" transform="rotate(-90 158.2 190.6)">V12</text>
<text x="159.9" y="189.8" transform="rotate(-90 159.9 189.8)">V3</text>
<text x="161.7" y="189.8" transform="rotate(-90 161.7 189.8)">V2</text>
<text x="163.5" y="189.8" transform="rotate(-90 163.5 189.8)">V1</text>
<text x="165.3" y="190.7" transform="rotate(-90 165.3 190.7)">U12</text>
<text x="167" y="190.7" transform="rotate(-90 167 190.7)">U13</text>
<text x="168.8" y="190.7" transform="rotate(-90 168.8 190.7)">U14</text>
<text x="170.6" y="189.8" transform="rotate(-90 170.6 189.8)">U1</text>
<text x="172.4" y="189.8" transform="rotate(-90 172.4 189.8)">U2</text>
<text x="174.2" y="189.8" transform="rotate(-90 174.2 189.8)">U3</text>
<text x="175.9" y="190.5" transform="rotate(-90 175.9 190.5)">T12</text>
<text x="177.7" y="190.5" transform="rotate(-90 177.7 190.5)">T13</text>
<text x="179.5" y="190.5" transform="rotate(-90 179.5 190.5)">T14</text>
</g>
<g font-size="1.6" fill="#004080">
<text x="105.7" y="63.2" transform="rotate(-90 105.7 63.2)">VDDI</text>
<text x="111" y="63.7" transform="rotate(-90 111 63.7)">VDDF</text>
<text x="114.6" y="63.7" transform="rotate(-90 114.6 63.7)">VDDF</text>
<text x="118.1" y="63.7" transform="rotate(-90 118.1 63.7)">VDDF</text>
<text x="121.7" y="63.7" transform="rotate(-90 121.7 63.7)">VDDF</text>
<text x="127" y="62.8" transform="rotate(-90 127 62.8)">VDD</text>
<text x="130.6" y="62.8" transform="rotate(-90 130.6 62.8)">VDD</text>
<text x="134.1" y="62.8" transform="rotate(-90 134.1 62.8)">VDD</text>
<text x="137.7" y="62.8" transform="rotate(-90 137.7 62.8)">VDD</text>
<text x="141.2" y="62.8" transform="rotate(-90 141.2 62.8)">VDD</text>
<text x="153.7" y="62.6" transform="rotate(-90 153.7 62.6)">VSS</text>
<text x="157.2" y="62.6" transform="rotate(-90 157.2 62.6)">VSS</text>
<text x="160.8" y="62.6" transform="rotate(-90 160.8 62.6)">VSS</text>
<text x="164.3" y="62.6" transform="rotate(-90 164.3 62.6)">VSS</text>
<text x="167.9" y="62.6" transform="rotate(-90 167.9 62.6)">VSS</text>
<text x="171.4" y="62.6" transform="rotate(-90 171.4 62.6)">VSS</text>
<text x="175" y="62.6" transform="rotate(-90 175 62.6)">VSS</text>
<text x="178.6" y="62.6" transform="rotate(-90 178.6 62.6)">VSS</text>
<text x="182.1" y="62.6" transform="rotate(-90 182.1 62.6)">VSS</text>
<text x="187" y="71.8">NC</text>
<text x="187" y="70">NC</text>
<text x="187" y="68.3">NC</text>
<text x="187" y="66.5">NC</text>
<text x="187" y="77.1">NC</text>
<text x="187" y="75.4">NC</text>
<text x="187" y="73.6">NC</text>
<text x="96.9" y="82.5">DAT0</text>
<text x="187" y="78.9">NC</text>
<text x="187" y="82.5">NC</text>
<text x="187" y="80.7">NC</text>
<text x="96.9" y="84.3">DAT1</text>
<text x="96.9" y="86">DAT2</text>
<text x="96.9" y="87.8">DAT3</text>
<text x="96.9" y="89.6">DAT4</text>
<text x="187" y="89.6">NC</text>
<text x="187" y="87.8">NC</text>
<text x="187" y="86">NC</text>
<text x="187" y="84.3">NC</text>
<text x="96.9" y="91.4">DAT5</text>
<text x="96.9" y="93.1">DAT6</text>
<text x="96.9" y="94.9">DAT7</text>
<text x="187" y="94.9">NC</text>
<text x="187" y="93.1">NC</text>
<text x="187" y="91.4">NC</text>
<text x="187" y="96.7">NC</text>
<text x="187" y="98.5">NC</text>
<text x="187" y="100.3">NC</text>
<text x="187" y="102">NC</text>
<text x="187" y="103.8">NC</text>
<text x="187" y="105.6">NC</text>
<text x="187" y="107.4">NC</text>
<text x="96.9" y="109.1">RSTN</text>
<text x="187" y="109.1">NC</text>
<text x="187" y="110.9">NC</text>
<text x="187" y="112.7">NC</text>
<text x="96.9" y="114.5">CMD</text>
<text x="96.9" y="119.8">CLK</text>
<text x="187" y="114.5">NC</text>
<text x="187" y="116.3">NC</text>
<text x="187" y="118">NC</text>
<text x="187" y="119.8">NC</text>
<text x="187" y="121.6">NC</text>
<text x="187" y="123.4">NC</text>
<text x="187" y="125.2">NC</text>
<text x="187" y="126.9">NC</text>
<text x="187" y="128.7">NC</text>
<text x="187" y="130.5">NC</text>
<text x="187" y="135.8">NC</text>
<text x="187" y="134">NC</text>
<text x="187" y="132.3">NC</text>
<text x="187" y="137.6">NC</text>
<text x="96.9" y="141.2">RFU</text>
<text x="96.9" y="142.9">RFU</text>
<text x="187" y="139.4">NC</text>
<text x="187" y="141.2">NC</text>
<text x="187" y="142.9">NC</text>
<text x="96.9" y="144.7">RFU</text>
<text x="96.9" y="146.5">RFU</text>
<text x="96.9" y="148.3">RFU</text>
<text x="187" y="144.7">NC</text>
<text x="187" y="146.5">NC</text>
<text x="187" y="148.3">NC</text>
<text x="96.9" y="153.6">RFU</text>
<text x="96.9" y="155.4">RFU</text>
<text x="96.9" y="151.8">RFU</text>
<text x="96.9" y="150">RFU</text>
<text x="187" y="150">NC</text>
<text x="187" y="151.8">NC</text>
<text x="187" y="155.4">NC</text>
<text x="187" y="153.6">NC</text>
<text x="96.9" y="158.9">RFU</text>
<text x="96.9" y="160.7">RFU</text>
<text x="96.9" y="157.2">RFU</text>
<text x="187" y="157.2">NC</text>
<text x="187" y="160.7">NC</text>
<text x="187" y="158.9">NC</text>
<text x="96.9" y="166">RFU</text>
<text x="96.9" y="167.8">RFU</text>
<text x="96.9" y="164.3">RFU</text>
<text x="96.9" y="162.5">RFU</text>
<text x="187" y="162.5">NC</text>
<text x="187" y="164.3">NC</text>
<text x="187" y="166">NC</text>
<text x="187" y="167.8">NC</text>
<text x="96.9" y="169.6">RFU</text>
<text x="187" y="171.4">NC</text>
<text x="187" y="169.6">NC</text>
<text x="187" y="173.2">NC</text>
<text x="187" y="176.7">NC</text>
<text x="187" y="174.9">NC</text>
<text x="187" y="178.5">NC</text>
<text x="103.9" y="185.7" transform="rotate(-90 103.9 185.7)">NC</text>
<text x="105.7" y="185.7" transform="rotate(-90 105.7 185.7)">NC</text>
<text x="107.4" y="185.7" transform="rotate(-90 107.4 185.7)">NC</text>
<text x="109.2" y="185.7" transform="rotate(-90 109.2 185.7)">NC</text>
<text x="111" y="185.7" transform="rotate(-90 111 185.7)">NC</text>
<text x="112.8" y="185.7" transform="rotate(-90 112.8 185.7)">NC</text>
<text x="114.6" y="185.7" transform="rotate(-90 114.6 185.7)">NC</text>
<text x="116.3" y="185.7" transform="rotate(-90 116.3 185.7)">NC</text>
<text x="118.1" y="185.7" transform="rotate(-90 118.1 185.7)">NC</text>
<text x="119.9" y="185.7" transform="rotate(-90 119.9 185.7)">NC</text>
<text x="121.7" y="185.7" transform="rotate(-90 121.7 185.7)">NC</text>
<text x="123.4" y="185.7" transform="rotate(-90 123.4 185.7)">NC</text>
<text x="125.2" y="185.7" transform="rotate(-90 125.2 185.7)">NC</text>
<text x="127" y="185.7" transform="rotate(-90 127 185.7)">NC</text>
<text x="128.8" y="185.7" transform="rotate(-90 128.8 185.7)">NC</text>
<text x="130.6" y="185.7" transform="rotate(-90 130.6 185.7)">NC</text>
<text x="132.3" y="185.7" transform="rotate(-90 132.3 185.7)">NC</text>
<text x="134.1" y="185.7" transform="rotate(-90 134.1 185.7)">NC</text>
<text x="135.9" y="185.7" transform="rotate(-90 135.9 185.7)">NC</text>
<text x="137.7" y="185.7" transform="rotate(-90 137.7 185.7)">NC</text>
<text x="139.4" y="185.7" transform="rotate(-90 139.4 185.7)">NC</text>
<text x="141.2" y="185.7" transform="rotate(-90 141.2 185.7)">NC</text>
<text x="143" y="185.7" transform="rotate(-90 143 185.7)">NC</text>
<text x="144.8" y="185.7" transform="rotate(-90 144.8 185.7)">NC</text>
<text x="146.6" y="185.7" transform="rotate(-90 146.6 185.7)">NC</text>
<text x="148.3" y="185.7" transform="rotate(-90 148.3 185.7)">NC</text>
<text x="150.1" y="185.7" transform="rotate(-90 150.1 185.7)">NC</text>
<text x="151.9" y="185.7" transform="rotate(-90 151.9 185.7)">NC</text>
<text x="153.7" y="185.7" transform="rotate(-90 153.7 185.7)">NC</text>
<text x="155.4" y="185.7" transform="rotate(-90 155.4 185.7)">NC</text>
<text x="157.2" y="185.7" transform="rotate(-90 157.2 185.7)">NC</text>
<text x="159" y="185.7" transform="rotate(-90 159 185.7)">NC</text>
<text x="160.8" y="185.7" transform="rotate(-90 160.8 185.7)">NC</text>
<text x="162.6" y="185.7" transform="rotate(-90 162.6 185.7)">NC</text>
<text x="164.3" y="185.7" transform="rotate(-90 164.3 185.7)">NC</text>
<text x="166.1" y="185.7" transform="rotate(-90 166.1 185.7)">NC</text>
<text x="167.9" y="185.7" transform="rotate(-90 167.9 185.7)">NC</text>
<text x="169.7" y="185.7" transform="rotate(-90 169.7 185.7)">NC</text>
<text x="171.4" y="185.7" transform="rotate(-90 171.4 185.7)">NC</text>
<text x="173.2" y="185.7" transform="rotate(-90 173.2 185.7)">NC</text>
<text x="175" y="185.7" transform="rotate(-90 175 185.7)">NC</text>
<text x="176.8" y="185.7" transform="rotate(-90 176.8 185.7)">NC</text>
<text x="178.6" y="185.7" transform="rotate(-90 178.6 185.7)">NC</text>
<text x="180.3" y="185.7" transform="rotate(-90 180.3 185.7)">NC</text>
<text x="187" y="182">NC</text>
<text x="187" y="180.3">NC</text>
</g>
<g font-size="1.5">
<text x="77" y="19.1">VDD_NVCC</text>
<text x="103.1" y="36.9">I</text>
<text x="136.9" y="36.9">I</text>
<text x="53.8" y="42.3">VDD_NVCC</text>
<text x="105.4" y="45.8">VDD_NVCC</text>
<text x="59.9" y="52.9">I</text>
<text x="79.5" y="52.9">I</text>
<text x="96" y="49.4">VDDI_INAND</text>
<text x="186.7" y="56.5">GND</text>
<text x="55.1" y="61.8">VDDI_INAND</text>
<text x="42.2" y="70.7">I</text>
<text x="64" y="74.3">I</text>
<text x="64" y="81.4">I</text>
<text x="64" y="83.2">I</text>
<text x="65.8" y="81.4">0402</text>
<text x="65.8" y="83.2">0402</text>
<text x="64" y="86.7">I</text>
<text x="64" y="84.9">I</text>
<text x="65.8" y="86.7">0402</text>
<text x="65.8" y="84.9">0402</text>
<text x="200.9" y="106.3">VDDI_INAND</text>
<text x="62.2" y="113.4">I</text>
<text x="62.2" y="108">NI0402</text>
<text x="64" y="113.4">0402</text>
<text x="62.2" y="118.7">I</text>
<text x="64" y="118.7">0402</text>
<text x="73.4" y="131.2">VDD_NVCC</text>
<text x="69.3" y="134.7">NI</text>
<text x="69.3" y="136.5">NI</text>
<text x="69.3" y="140.1">NI</text>
<text x="69.3" y="141.8">NI</text>
<text x="69.3" y="138.3">NI</text>
<text x="69.3" y="143.6">I</text>
<text x="69.3" y="145.4">I</text>
<text x="228.1" y="195">Title</text>
<text x="235.2" y="196.8">iMX6</text>
<text x="110.2" y="198.7">GND</text>
<text x="228.1" y="200.3">Size</text>
<text x="229.9" y="202.1">A3</text>
<text x="235.2" y="200.3">Document Number</text>
<text x="235.2" y="202.1">11 eMMC</text>
<text x="286.8" y="200.3">Rev</text>
<text x="288.5" y="202.1">V1.0</text>
<text x="228.1" y="205.7">Date:</text>
<text x="237.4" y="205.7">Saturday, December 07, 2013</text>
<text x="263.7" y="205.7">Sheet</text>
<text x="272.5" y="205.7">11</text>
<text x="277.9" y="205.7">of</text>
<text x="283.2" y="205.7">20</text>
</g>
<g font-size="1.5" fill="#000080">
<text x="84.7" y="31.6">C230</text>
<text x="84.7" y="33.7">47UF/20%/6.3V</text>
<text x="101.3" y="33.4">0.1uF/10%/16V</text>
<text x="103.1" y="31.6">C231</text>
<text x="119" y="33.4">C232</text>
<text x="119" y="35">1UF_10%_10V</text>
<text x="135.1" y="33.4">0.1uF/10%/16V</text>
<text x="136.9" y="31.6">C233</text>
<text x="58.3" y="49.4">C234</text>
<text x="62.2" y="51.2">10UF_10%_6.3V</text>
<text x="77.9" y="49.4">C235</text>
<text x="81.8" y="51.2">10UF_10%_6.3V</text>
<text x="144" y="56.5">U9</text>
<text x="40.6" y="67.2">C236</text>
<text x="44.4" y="68.9">10UF_10%_6.3V</text>
<text x="62.2" y="70.7">0.1uF/10%/16V</text>
<text x="64" y="68.9">C237</text>
<text x="51.6" y="81.4">R75</text>
<text x="51.6" y="83.2">R76</text>
<text x="56.9" y="81.4">22R/5%</text>
<text x="56.9" y="83.2">22R/5%</text>
<text x="51.6" y="86.7">R78</text>
<text x="51.6" y="84.9">R77</text>
<text x="56.9" y="86.7">22R/5%</text>
<text x="56.9" y="84.9">22R/5%</text>
<text x="49.8" y="113.4">R80</text>
<text x="49.8" y="108">R79</text>
<text x="55.1" y="113.4">22R/5%</text>
<text x="55.1" y="108">22R/5%</text>
<text x="49.8" y="118.7">R81</text>
<text x="55.1" y="118.7">22R/5%</text>
<text x="56.9" y="134.7">R82</text>
<text x="56.9" y="136.5">R83</text>
<text x="62.2" y="134.7">10K/5%</text>
<text x="62.2" y="136.5">10K/5%</text>
<text x="56.9" y="140.1">R85</text>
<text x="56.9" y="141.8">R86</text>
<text x="56.9" y="138.3">R84</text>
<text x="56.9" y="143.6">R87</text>
<text x="62.2" y="140.1">10K/5%</text>
<text x="62.2" y="141.8">10K/5%</text>
<text x="62.2" y="138.3">10K/5%</text>
<text x="62.2" y="143.6">10K/5%</text>
<text x="56.9" y="145.4">R88</text>
<text x="62.2" y="145.4">10K/5%</text>
<text x="133.3" y="179.2">MTFC4GMDEA-1M WT</text>
</g>
<g font-size="1.5" fill="#f00">
<text x="26.7" y="82.3">[8]</text>
<text x="31.2" y="82.3">SD4_DATA0</text>
<text x="73.2" y="81.4">SD4_DATA0_R</text>
<text x="73.2" y="83.2">SD4_DATA1_R</text>
<text x="26.7" y="84.1">[8]</text>
<text x="26.7" y="85.9">[8]</text>
<text x="26.7" y="87.6">[8]</text>
<text x="31.2" y="84.1">SD4_DATA1</text>
<text x="31.2" y="85.9">SD4_DATA2</text>
<text x="31.2" y="87.6">SD4_DATA3</text>
<text x="73.2" y="84.9">SD4_DATA2_R</text>
<text x="73.2" y="86.7">SD4_DATA3_R</text>
<text x="199.5" y="92">SD4_DATA3_R</text>
<text x="26.7" y="109">[8]</text>
<text x="30.9" y="109">SD4_RST</text>
<text x="75" y="113.4">SD4_CMD_R</text>
<text x="75" y="108">eMMC_RSTn_R</text>
<text x="26.7" y="119.6">[8]</text>
<text x="26.7" y="114.3">[8]</text>
<text x="30.7" y="114.3">SD4_CMD</text>
<text x="31.3" y="119.6">SD4_CLK</text>
<text x="75" y="118.7">SD4_CLK_R</text>
<text x="43" y="134.7">SD4_DATA0_R</text>
<text x="43" y="136.5">SD4_DATA1_R</text>
<text x="43" y="143.6">SD4_CMD_R</text>
<text x="43" y="138.3">SD4_DATA2_R</text>
<text x="43" y="140.1">SD4_DATA3_R</text>
<text x="43" y="141.8">eMMC_RSTn_R</text>
<text x="43" y="145.4">SD4_CLK_R</text>
</g>
<g font-size="1.3">
<text x="30.7" y="1.4">5</text>
<text x="88.7" y="1.4">4</text>
<text x="146.8" y="1.4">3</text>
<text x="204.9" y="1.4">2</text>
<text x="263" y="1.4">1</text>
<text x=".5" y="28.4">D</text>
<text x="292.6" y="28.4">D</text>
<text x=".5" y="79.4">C</text>
<text x="292.6" y="79.4">C</text>
<text x=".5" y="130.5">B</text>
<text x="292.6" y="130.5">B</text>
<text x=".5" y="181.5">A</text>
<text x="292.6" y="181.5">A</text>
<text x="30.7" y="207.4">5</text>
<text x="88.7" y="207.4">4</text>
<text x="146.8" y="207.4">3</text>
<text x="204.9" y="207.4">2</text>
<text x="263" y="207.4">1</text>
</g>
</svg>
